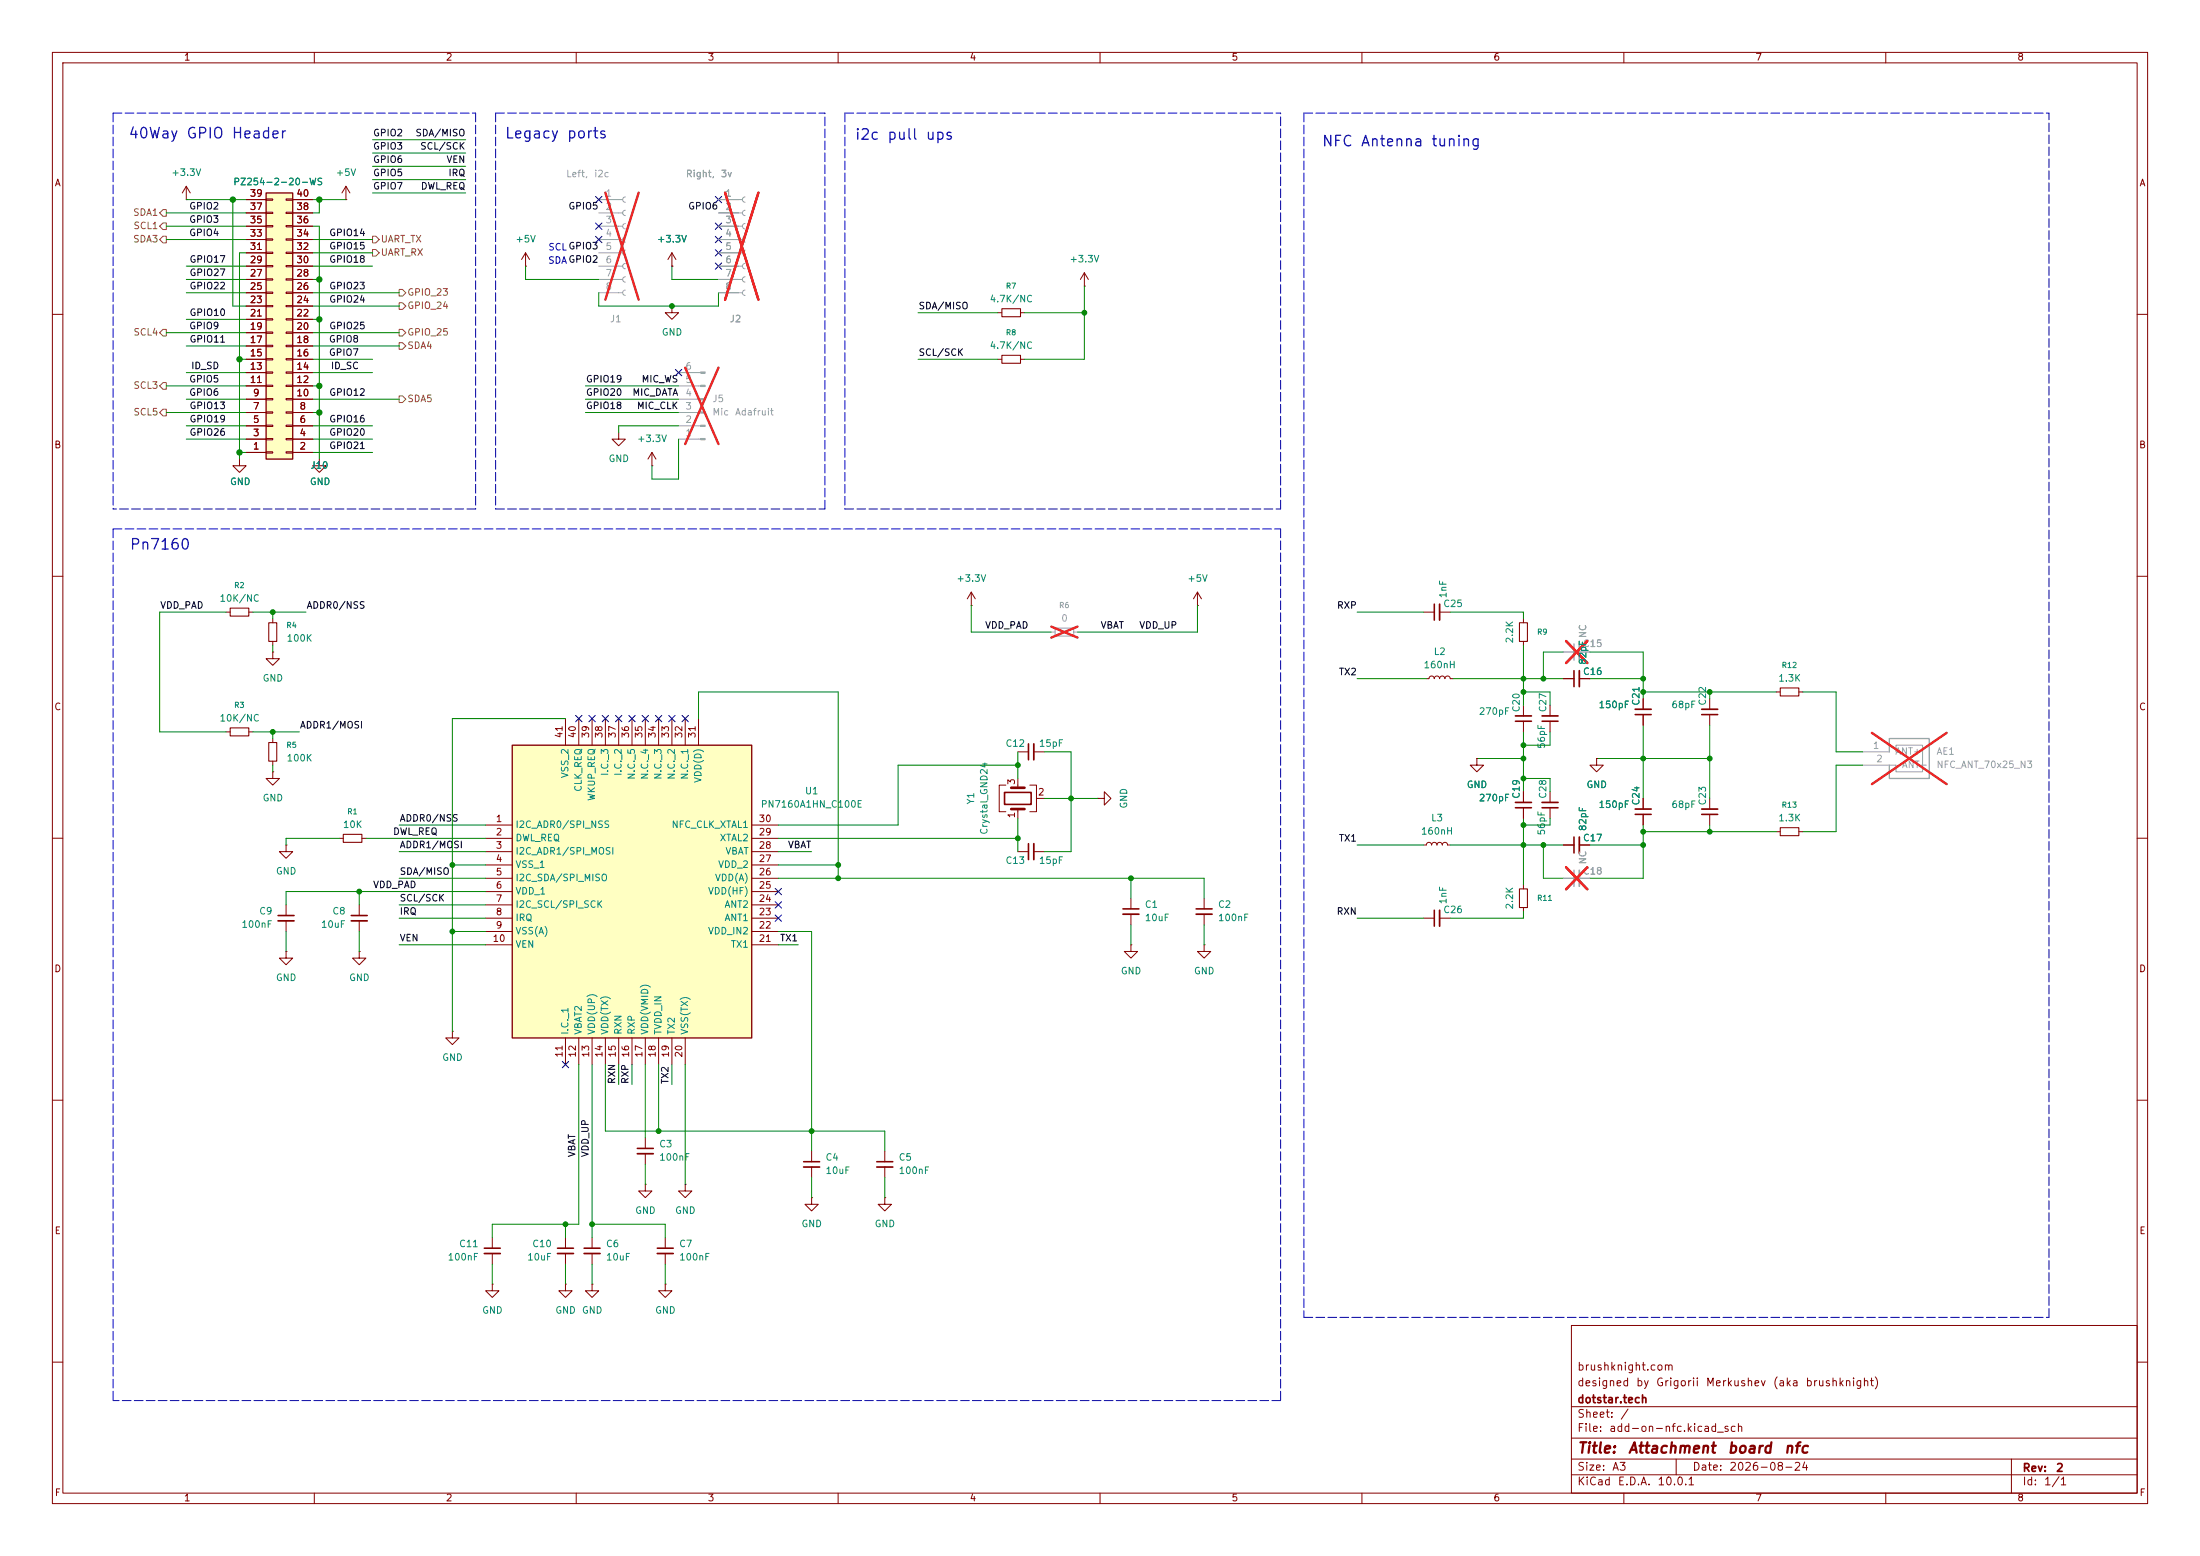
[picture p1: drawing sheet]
<svg xmlns="http://www.w3.org/2000/svg" width="420mm" height="297mm" viewBox="0 0 420 297" stroke-linecap="round" stroke-linejoin="round" font-family="sans-serif">
<g fill="none" stroke="#840000" stroke-width=".19">
<path d="M10 10h400v277h-400zM12 12h396v273h-396zM60 10v2M110 10v2M160 10v2M210 10v2M260 10v2M310 10v2M360 10v2M66 38.1h.1M66 35.6l-.7 1.2M66 35.6l.8 1.2"/>
<path d="M66 35.6v2.5M100.3 50.8h.1M100.3 48.3l-.7 1.2M100.3 48.3l.8 1.2M100.3 48.3v2.5M128.3 50.8h.1M128.3 48.3l-.8 1.2M128.3 48.3l.7 1.2M128.3 48.3v2.5M207 54.6h.1M207 52.1l-.8 1.2M207 52.1l.8 1.2"/>
<path d="M207 52.1v2.5M10 60h2M408 60h2M45.7 87.6v1.3h1.3l-1.3 1.3-1.3-1.3h1.3M61 87.6v1.3h1.2l-1.2 1.3-1.3-1.3h1.3M118.1 82.6v1.2h1.3l-1.3 1.3-1.3-1.3h1.3M124.5 88.9h.1M124.5 86.4l-.8 1.2M124.5 86.4l.7 1.2M124.5 86.4v2.5M10 110h2M408 110h2"/>
<path d="M10 160h2M408 160h2M215.9 171.5v2M215.9 174.5v2M10 210h2M408 210h2M123.2 226.1v1.2h1.3l-1.3 1.3-1.3-1.3h1.3M123.2 226.1h.1M130.8 226.1v1.2h1.3l-1.3 1.3-1.3-1.3h1.3M130.8 226.1h.1M168.9 228.6v1.3h1.3l-1.3 1.2-1.3-1.2h1.3M168.9 228.6h.1"/>
<path d="M300 253h108v32h-108zM10 260h2M300 278.5h108M300 274.5h108M300 268.5h108M320 278.5v3M384 278.5v6.5M408 260h2M60 285v2M110 285v2M160 285v2M210 285v2"/>
<path d="M260 285v2M300 281.5h108M310 285v2M360 285v2"/>
</g>
<path d="M214.4 173.5h3" fill="none" stroke="#840000" stroke-width=".3"/>
<path d="M214.4 174.5h3" fill="none" stroke="#840000" stroke-width=".33"/>
<path d="M300.5 166.1v3.1" fill="none" stroke="#a1a1a1" stroke-width=".3"/>
<path d="M301.5 166.1v3.1" fill="none" stroke="#a1a1a1" stroke-width=".33"/>
<g fill="none" stroke="#a1a1a1" stroke-width=".19">
<path d="M114.3 38.1h4.6M119.4 37.6l-.4 .1-.1 .4 .1 .4 .4 .1M114.3 40.6h4.6M114.3 43.2h4.6M114.3 45.7h4.6M114.3 48.3h4.6M114.3 50.8h4.6M114.3 53.3h4.6M114.3 55.9h4.6M119.4 40.1l-.4 .2-.1 .3 .1 .4 .4 .1M119.4 42.7l-.4 .1-.1 .4 .1 .3 .4 .2M119.4 45.2l-.4 .2-.1 .3 .1 .4 .4 .1"/>
<path d="M119.4 47.8l-.4 .1-.1 .4 .1 .3 .4 .2M119.4 50.3l-.4 .1-.1 .4 .1 .4 .4 .1M119.4 52.8l-.4 .2-.1 .3 .1 .4 .4 .1M119.4 55.4l-.4 .1-.1 .4 .1 .3 .4 .2M129.5 78.7h4.3M129.5 76.2h4.3M129.5 73.7h4.3M129.5 71.1h4.3M129.5 83.8h4.3M129.5 81.3h4.3M298.4 167.6h2.1M301.5 167.6h2"/>
</g>
<path d="M115.6 36.8l6.3 20.4M121.9 36.8l-6.3 20.4M130.8 70.2l6.4 14.6M137.2 70.2l-6.4 14.6M299 165.5l4 4.2M303 165.5l-4 4.2" fill="none" stroke="#ff2626" stroke-width=".46"/>
<g fill="#a1a1a1" stroke="#a1a1a1" stroke-width=".19">
<path d="M133.8 83.7h.8v.2h-.8z"/>
<path d="M133.8 81.2h.8v.2h-.8z"/>
<path d="M133.8 78.6h.8v.3h-.8z"/>
<path d="M133.8 76.1h.8v.2h-.8z"/>
<path d="M133.8 73.5h.8v.3h-.8z"/>
<path d="M133.8 71h.8v.2h-.8z"/>
</g>
<path d="M50.8 36.8h5.1v50.8h-5.1z" fill="#ffffc2"/>
<path d="M50.8 36.8h5.1v50.8h-5.1z" fill="none" stroke="#840000" stroke-width=".25"/>
<g fill="none" stroke="#840000" stroke-width=".19">
<path d="M35.6 38.1h.1M35.6 35.6l-.8 1.2M35.6 35.6l.7 1.2M35.6 35.6v2.5M47 38.1h3.8M50.8 38h1.3v.2h-1.3zM54.6 38h1.3v.2h-1.3zM55.9 38.1h3.8M47 58.4h3.8M47 55.9h3.8M47 53.3h3.8M47 50.8h3.8"/>
<path d="M47 48.3h3.8M47 45.7h3.8M47 43.2h3.8M47 40.6h3.8M50.8 58.3h1.3v.2h-1.3zM50.8 55.8h1.3v.2h-1.3zM50.8 53.2h1.3v.3h-1.3zM50.8 50.7h1.3v.2h-1.3zM50.8 48.1h1.3v.3h-1.3zM50.8 45.6h1.3v.2h-1.3zM50.8 43.1h1.3v.2h-1.3zM50.8 40.5h1.3v.3h-1.3z"/>
<path d="M54.6 58.3h1.3v.2h-1.3zM54.6 55.8h1.3v.2h-1.3zM54.6 53.2h1.3v.3h-1.3zM54.6 50.7h1.3v.2h-1.3zM54.6 48.1h1.3v.3h-1.3zM54.6 45.6h1.3v.2h-1.3zM54.6 43.1h1.3v.2h-1.3zM54.6 40.5h1.3v.3h-1.3zM55.9 58.4h3.8M55.9 55.9h3.8M55.9 53.3h3.8M55.9 50.8h3.8"/>
<path d="M55.9 48.3h3.8M55.9 45.7h3.8M55.9 43.2h3.8M55.9 40.6h3.8M128.3 58.4v1.3h1.2l-1.2 1.3-1.3-1.3h1.3M190.5 59.7h.8M194.8 59.7h.8M47 78.7h3.8M47 76.2h3.8M47 73.7h3.8M47 71.1h3.8M47 68.6h3.8"/>
<path d="M47 66h3.8M47 63.5h3.8M47 61h3.8M50.8 78.6h1.3v.3h-1.3zM50.8 76.1h1.3v.2h-1.3zM50.8 73.5h1.3v.3h-1.3zM50.8 71h1.3v.2h-1.3zM50.8 68.5h1.3v.2h-1.3zM50.8 65.9h1.3v.3h-1.3zM50.8 63.4h1.3v.2h-1.3zM50.8 60.8h1.3v.3h-1.3zM54.6 78.6h1.3v.3h-1.3z"/>
<path d="M54.6 76.1h1.3v.2h-1.3zM54.6 73.5h1.3v.3h-1.3zM54.6 71h1.3v.2h-1.3zM54.6 68.5h1.3v.2h-1.3zM54.6 65.9h1.3v.3h-1.3zM54.6 63.4h1.3v.2h-1.3zM54.6 60.8h1.3v.3h-1.3zM55.9 78.7h3.8M55.9 76.2h3.8M55.9 73.7h3.8M55.9 71.1h3.8M55.9 68.6h3.8"/>
<path d="M55.9 66h3.8M55.9 63.5h3.8M55.9 61h3.8M190.5 68.6h.8M194.8 68.6h.8M47 86.4h3.8M47 83.8h3.8M47 81.3h3.8M50.8 86.2h1.3v.3h-1.3zM50.8 83.7h1.3v.2h-1.3zM50.8 81.2h1.3v.2h-1.3zM54.6 86.2h1.3v.3h-1.3z"/>
<path d="M54.6 83.7h1.3v.2h-1.3zM54.6 81.2h1.3v.2h-1.3zM55.9 86.4h3.8M55.9 83.8h3.8M55.9 81.3h3.8M43.2 116.8h.7M47.5 116.8h.8M52.1 118.1v.8M271.8 116.8h2M274.8 116.8h2.1M290.8 118.1v.8M43.2 139.7h.7"/>
<path d="M47.5 139.7h.8M52.1 124.5v1.2h-1.3l1.3 1.3 1.2-1.3h-1.2M52.1 124.5h.1M52.1 122.4v.8M290.8 122.4v.8M290.8 134.6v2.1M290.8 137.7v2M295.9 134.6v2.1M295.9 137.7v2M298.4 129.5h2.1M301.5 129.5h2M339.1 132.1h.8"/>
<path d="M343.4 132.1h.8M52.1 141v.7M52.1 145.3v.8M192 149.9h-1.2v5h1.2M194.3 148.6v1.8M194.3 154.4v1.8M196.6 149.9h1.3v5h-1.3M197.9 152.4h1.5M295.9 151.1v2.1M295.9 154.2v2M339.1 158.8h.8M343.4 158.8h.8"/>
<path d="M54.6 161.3v1.3h-1.3l1.3 1.2 1.3-1.2h-1.3M54.6 161.3h.1M54.6 172.7v2.1M54.6 175.8v2M64.8 160h.7M68.6 172.7v2.1M68.6 175.8v2M69.1 160h.7M194.3 162.6h2M197.4 162.6h2M271.8 175.3h2M274.8 175.3h2.1"/>
<path d="M290.8 168.9v.8M290.8 173.2v.8M54.6 181.6v1.3h-1.3l1.3 1.3 1.3-1.3h-1.3M54.6 181.6h.1M68.6 181.6v1.3h-1.3l1.3 1.3 1.2-1.3h-1.2M68.6 181.6h.1M86.4 196.9v1.2h1.2l-1.2 1.3-1.3-1.3h1.3M86.4 196.9h.1M123.2 217.2v2M154.9 219.7v2M94 236.2v2.1M94 239.3v2"/>
<path d="M107.9 236.2v2.1M107.9 239.3v2M113 236.2v2.1M113 239.3v2M123.2 220.2v2M127 236.2v2.1M127 239.3v2M154.9 228.6v1.3h1.3l-1.3 1.2-1.2-1.2h1.2M154.9 228.6h.1M154.9 222.8v2M94 245.1v1.3h-1.3l1.3 1.2 1.2-1.2h-1.2M94 245.1h.1"/>
<path d="M107.9 245.1v1.3h-1.2l1.2 1.2 1.3-1.2h-1.3M107.9 245.1h.1M113 245.1v1.3h1.3l-1.3 1.2-1.2-1.2h1.2M113 245.1h.1M127 245.1v1.3h1.3l-1.3 1.2-1.3-1.2h1.3M127 245.1h.1"/>
</g>
<path d="M191.3 58.9h3.5v1.6h-3.5zM191.3 67.8h3.5v1.5h-3.5zM43.9 116.1h3.6v1.5h-3.6zM51.3 118.9h1.5v3.5h-1.5zM290.1 118.9h1.5v3.5h-1.5zM43.9 138.9h3.6v1.6h-3.6zM339.9 131.3h3.5v1.5h-3.5zM51.3 141.7h1.5v3.6h-1.5zM65.5 159.3h3.6v1.5h-3.6zM339.9 158h3.5v1.5h-3.5zM290.1 169.7h1.5v3.5h-1.5z" fill="none" stroke="#840000" stroke-width=".2"/>
<g fill="none" stroke="#840000" stroke-width=".3">
<path d="M273.8 115.3v3.1M289.3 137.7h3.1M294.4 137.7h3M300.5 128v3.1M191.8 151.3h5v2.2h-5zM294.4 154.2h3M53.1 174.8h3M67.1 174.8h3M196.3 161v3.1M273.8 173.7v3.1M121.7 219.2h3M92.5 238.3h3"/>
<path d="M106.4 238.3h3.1M111.5 238.3h3.1M125.5 238.3h3M153.4 221.7h3.1"/>
</g>
<g fill="none" stroke="#840000" stroke-width=".33">
<path d="M274.8 115.3v3.1M289.3 136.7h3.1M294.4 136.7h3M301.5 128v3.1M294.4 153.2h3M53.1 175.8h3M67.1 175.8h3M197.4 161v3.1M274.8 173.7v3.1M92.5 239.3h3M106.4 239.3h3.1M111.5 239.3h3.1"/>
<path d="M121.7 220.2h3M125.5 239.3h3M153.4 222.8h3.1"/>
</g>
<g fill="none" stroke="#a1a1a1" stroke-width=".19">
<path d="M137.2 38.1h4.5M142.2 37.6l-.3 .1-.2 .4 .2 .4 .3 .1M137.2 40.6h4.5M137.2 43.2h4.5M137.2 45.7h4.5M137.2 48.3h4.5M137.2 50.8h4.5M137.2 53.3h4.5M137.2 55.9h4.5M142.2 40.1l-.3 .2-.2 .3 .2 .4 .3 .1M142.2 42.7l-.3 .1-.2 .4 .2 .3 .3 .2M142.2 45.2l-.3 .2-.2 .3 .2 .4 .3 .1"/>
<path d="M142.2 47.8l-.3 .1-.2 .4 .2 .3 .3 .2M142.2 50.3l-.3 .1-.2 .4 .2 .4 .3 .1M142.2 52.8l-.3 .2-.2 .3 .2 .4 .3 .1M142.2 55.4l-.3 .1-.2 .4 .2 .3 .3 .2M298.4 124.5h2.1M301.5 124.5h2M355.6 143.5h5.1M361.9 143.5v-1.3h5.1v5.1h-5.1v-1.2h-6.3"/>
</g>
<path d="M138.4 36.8l6.4 20.4M144.8 36.8l-6.4 20.4M299 122.4l4 4.2M303 122.4l-4 4.2M357.4 139.9l14.2 9.8M371.6 139.9l-14.2 9.8" fill="none" stroke="#ff2626" stroke-width=".46"/>
<path d="M193 154.4h2.6M193 150.4h2.6" fill="none" stroke="#840000" stroke-width=".51"/>
<path d="M360.7 143.5v-2.5h7.6v7.6h-7.6v-2.5" fill="none" stroke="#a1a1a1" stroke-width=".25"/>
<path d="M300.5 122.9v3.1" fill="none" stroke="#a1a1a1" stroke-width=".3"/>
<path d="M301.5 122.9v3.1" fill="none" stroke="#a1a1a1" stroke-width=".33"/>
<path d="M97.8 142.2h45.7v55.9h-45.7z" fill="#ffffc2"/>
<path d="M97.8 142.2h45.7v55.9h-45.7z" fill="none" stroke="#840000" stroke-width=".25"/>
<g fill="none" stroke="#840000" stroke-width=".19">
<path d="M47 38.1h3.8M55.9 38.1h3.8M47 58.4h3.8M47 55.9h3.8M47 53.3h3.8M47 50.8h3.8M47 48.3h3.8M47 45.7h3.8M47 43.2h3.8M47 40.6h3.8M55.9 58.4h3.8M55.9 55.9h3.8"/>
<path d="M55.9 53.3h3.8M55.9 50.8h3.8M55.9 48.3h3.8M55.9 45.7h3.8M55.9 43.2h3.8M55.9 40.6h3.8M128.3 50.8h.1M47 78.7h3.8M47 76.2h3.8M47 73.7h3.8M47 71.1h3.8M47 68.6h3.8"/>
<path d="M47 66h3.8M47 63.5h3.8M47 61h3.8M55.9 78.7h3.8M55.9 76.2h3.8M55.9 73.7h3.8M55.9 71.1h3.8M55.9 68.6h3.8M55.9 66h3.8M55.9 63.5h3.8M55.9 61h3.8M47 86.4h3.8"/>
<path d="M47 83.8h3.8M47 81.3h3.8M55.9 86.4h3.8M55.9 83.8h3.8M55.9 81.3h3.8M185.4 115.6h.1M185.4 113l-.7 1.3M185.4 113l.8 1.3M185.4 113v2.6M228.6 115.6h.1M228.6 113l-.8 1.3M228.6 113l.8 1.3"/>
<path d="M228.6 113v2.6M107.9 137.2v5M110.5 137.2v5M113 137.2v5M115.6 137.2v5M118.1 137.2v5M120.6 137.2v5M123.2 137.2v5M125.7 137.2v5M128.3 137.2v5M130.8 137.2v5M133.3 137.2v5"/>
<path d="M272.3 129.5h.5l.1-.3 .4-.2 .4 .2 .1 .3 .2-.3 .3-.2 .4 .2 .1 .3 .2-.3 .3-.2 .4 .2 .1 .3 .2-.3 .3-.2 .4 .2 .2 .3h.5M298.4 129.5h2.1M301.5 129.5h2M313.7 133.4v2M313.7 136.4v2M326.4 133.4v2M326.4 136.4v2M52.1 147.3v1.3h-1.3l1.3 1.3 1.2-1.3h-1.2M52.1 147.3h.1M92.7 157.5h5.1M143.5 157.5h5.1M194.3 143.5h2"/>
<path d="M197.4 143.5h2M209.5 152.4h1.3v-1.3l1.3 1.3-1.3 1.3v-1.3M209.5 152.4h.1M281.9 144.8v1.3h1.3l-1.3 1.2-1.2-1.2h1.2M281.9 144.8h.1M290.8 151.1v2.1M290.8 154.2v2M304.8 144.8v1.3h1.3l-1.3 1.2-1.3-1.2h1.3M304.8 144.8h.1M313.7 152.4v2M313.7 155.4v2.1M326.4 152.4v2"/>
<path d="M326.4 155.4v2.1M92.7 160h5.1M92.7 162.6h5.1M92.7 165.1h5.1M92.7 167.6h5.1M92.7 170.2h5.1M92.7 172.7h5.1M92.7 175.3h5.1M92.7 177.8h5.1M143.5 160h5.1M143.5 162.6h5.1M143.5 165.1h5.1"/>
<path d="M143.5 167.6h5.1M143.5 170.2h5.1M143.5 172.7h5.1M143.5 175.3h5.1M143.5 177.8h5.1M229.9 171.5v2M229.9 174.5v2M271.8 161.3h.5l.1-.4 .4-.1 .4 .1 .1 .4 .2-.4 .3-.1 .4 .1 .1 .4 .2-.4 .3-.1 .4 .1 .1 .4 .2-.4 .3-.1 .4 .1 .2 .4h.5M298.4 161.3h2.1M301.5 161.3h2M92.7 180.3h5.1M107.9 198.1v5.1"/>
<path d="M110.5 198.1v5.1M113 198.1v5.1M115.6 198.1v5.1M118.1 198.1v5.1M120.6 198.1v5.1M123.2 198.1v5.1M125.7 198.1v5.1M128.3 198.1v5.1M130.8 198.1v5.1M143.5 180.3h5.1M215.9 180.3v1.3h1.3l-1.3 1.3-1.3-1.3h1.3M215.9 180.3h.1"/>
<path d="M229.9 180.3v1.3h1.2l-1.2 1.3-1.3-1.3h1.3M229.9 180.3h.1M168.9 219.7v2M168.9 222.8v2"/>
</g>
<path d="M312.2 136.4h3M324.9 136.4h3M196.3 142v3M289.3 154.2h3.1M300.5 159.8v3M312.2 155.4h3M324.9 155.4h3M228.3 173.5h3.1M167.4 221.7h3" fill="none" stroke="#840000" stroke-width=".3"/>
<path d="M312.2 135.4h3M324.9 135.4h3M197.4 142v3M289.3 153.2h3.1M301.5 159.8v3M312.2 154.4h3M324.9 154.4h3M228.3 174.5h3.1M167.4 222.8h3" fill="none" stroke="#840000" stroke-width=".33"/>
<path d="M201.4 119.9h3.6v1.5h-3.6z" fill="none" stroke="#a1a1a1" stroke-width=".2"/>
<g fill="none" stroke="#a1a1a1" stroke-width=".19">
<path d="M137.2 38.1h3.8M137.2 40.6h3.8M137.2 43.2h3.8M137.2 45.7h3.8M137.2 48.3h3.8M137.2 50.8h3.8M137.2 53.3h3.8M137.2 55.9h3.8M200.7 120.7h.7M205 120.7h.7M298.4 124.5h2.1M301.5 124.5h2"/>
<path d="M298.4 167.6h2.1M301.5 167.6h2"/>
</g>
<path d="M138.4 36.8l6.4 20.4M144.8 36.8l-6.4 20.4M200.7 119.6l5 2.1M205.7 119.6l-5 2.1M299 122.4l4 4.2M303 122.4l-4 4.2M299 165.5l4 4.2M303 165.5l-4 4.2" fill="none" stroke="#ff2626" stroke-width=".46"/>
<g fill="none" stroke="#848400" stroke-width=".19">
<path d="M30.5 40.6l.6-.6h.6v1.3h-.6zM30.5 45.7l.6-.6h.6v1.3h-.6zM31.1 42.5h.6v1.3h-.6l-.6-.6zM71.1 45.1h.7l.6 .6-.6 .7h-.7zM71.1 47.6h.7l.6 .7-.6 .6h-.7zM76.2 57.8h.6l.7 .6-.7 .7h-.6zM76.2 55.2h.6l.7 .7-.7 .6h-.6zM30.5 78.7l.6-.6h.6v1.3h-.6zM30.5 73.7l.6-.7h.6v1.3h-.6zM31.1 62.9h.6v1.2h-.6l-.6-.6zM76.2 75.6h.6l.7 .6-.7 .6h-.6zM76.2 62.9h.6l.7 .6-.7 .6h-.6z"/>
<path d="M76.2 65.4h.6l.7 .6-.7 .7h-.6z"/>
</g>
<g fill="none" stroke="#0000c2" stroke-width=".19" stroke-dasharray="1.7 .6">
<path d="M21.6 21.6v75.6M21.6 21.6h69.2M90.8 21.6v75.6M94.6 21.6h62.9M94.6 21.6v75.6M161.3 21.6v75.6M161.3 21.6h83.2M248.9 21.6h142.3M248.9 21.6v229.9M90.8 97.2h-69.2M94.6 97.2h62.9M157.5 97.2v-75.6"/>
<path d="M161.3 97.2h83.2M244.5 97.2v-75.6M21.6 101h222.9M21.6 101v166.3M244.5 101v166.3M248.9 251.5h142.3M391.2 251.5v-229.9M244.5 267.3h-222.9"/>
</g>
<g fill="none" stroke="#008400" stroke-width=".19">
<path d="M35.6 38.1h11.4M44.4 38.1v20.3h2.6M59.7 38.1h6.3M61 38.1v2.5h-1.3M71.1 36.8h17.8M71.1 29.2h17.8M71.1 31.8h17.8M71.1 34.3h17.8M71.1 26.7h17.8M31.7 40.6h15.3M31.7 43.2h15.3M31.7 45.7h15.3"/>
<path d="M35.6 50.8h11.4M35.6 55.9h11.4M35.6 53.3h11.4M47 48.3h-1.3v39.3M59.7 43.2h1.3v44.4M59.7 50.8h11.4M59.7 55.9h16.5M59.7 53.3h1.3M59.7 58.4h16.5M59.7 48.3h11.4M59.7 45.7h11.4M100.3 50.8v2.5h14"/>
<path d="M114.3 55.9v2.5h22.9v-2.5M128.3 50.8v2.5h8.9M175.3 59.7h15.2M195.6 59.7h11.4M207 54.6v14h-11.4M31.7 63.5h15.3M31.7 73.7h15.3M31.7 78.7h15.3M35.6 61h11.4M35.6 76.2h11.4M35.6 71.1h11.4M35.6 66h11.4"/>
<path d="M45.7 68.6h1.3M59.7 63.5h16.5M59.7 61h1.3M59.7 76.2h16.5M59.7 68.6h11.4M59.7 73.7h1.3M59.7 78.7h1.3M59.7 71.1h11.4M59.7 66h16.5M111.8 76.2h17.7M111.8 73.7h17.7M111.8 78.7h17.7"/>
<path d="M175.3 68.6h15.2M35.6 81.3h11.4M35.6 83.8h11.4M45.7 86.4h1.3M59.7 81.3h11.4M59.7 83.8h11.4M59.7 86.4h11.4M129.5 81.3h-11.4v1.3M129.5 83.8v7.6h-5v-2.5M43.2 116.8h-12.7v22.9h12.7M48.3 116.8h10.1M52.1 116.8v1.3"/>
<path d="M185.4 115.6v5.1h15.3M228.6 115.6v5.1h-22.9M259.1 116.8h12.7M276.9 116.8h13.9v1.3M48.3 139.7h8.8M52.1 123.2v1.3M52.1 139.7v1.3M107.9 137.2h-21.5v59.7M133.3 137.2v-5.1h26.7v35.5M259.1 129.5h13.2M277.4 129.5h21M290.8 132.1h5.1v2.5"/>
<path d="M290.8 123.2v11.4M290.8 139.7v11.4M295.9 139.7v2.5h-5.1M298.4 124.5h-3.8v5M303.5 124.5h10.2v8.9M303.5 129.5h10.2M313.7 132.1h25.4M313.7 138.4v14M326.4 132.1v1.3M326.4 138.4v14M344.2 132.1h6.3v11.4h5.1M52.1 146.1v1.2"/>
<path d="M76.2 157.5h16.5M194.3 143.5v5.1M194.3 156.2v6.4M194.3 146.1h-22.9v11.4h-22.8M199.4 143.5h5.1v19.1h-5.1M199.4 152.4h10.1M281.9 144.8h8.9M290.8 148.6h5.1v2.5M290.8 156.2v12.7M295.9 156.2v1.3h-5.1M304.8 144.8h21.6M313.7 157.5v10.1h-10.2"/>
<path d="M313.7 158.8h25.4M326.4 157.5v1.3M355.6 146.1h-5.1v12.7h-6.3M54.6 177.8v3.8M64.8 160h-10.2v1.3M68.6 170.2v2.5M68.6 177.8v3.8M69.8 160h22.9M76.2 167.6h16.5M76.2 162.6h16.5M76.2 172.7h16.5M76.2 175.3h16.5"/>
<path d="M86.4 177.8h6.3M86.4 165.1h6.3M92.7 170.2h-38.1v2.5M148.6 177.8h6.3v41.9M148.6 167.6h81.3v3.9M148.6 162.6h6.3M148.6 165.1h11.4M148.6 160h45.7M215.9 167.6v3.9M215.9 176.5v3.8M229.9 176.5v3.8M259.1 175.3h12.7"/>
<path d="M259.1 161.3h12.7M276.9 161.3h21.5M290.8 174v1.3h-13.9M294.6 161.3v6.3h3.8M303.5 161.3h10.2M76.2 180.3h16.5M148.6 180.3h3.8M110.5 203.2v30.5h-16.5v2.5M113 203.2v33M115.6 203.2v12.7h53.3v3.8M118.1 203.2v3.8M120.6 203.2v3.8"/>
<path d="M123.2 203.2v14M125.7 203.2v12.7M128.3 203.2v3.8M130.8 203.2v22.9M107.9 233.7v2.5M113 233.7h14v2.5M123.2 222.2v3.9M154.9 224.8v3.8M168.9 224.8v3.8M94 241.3v3.8M107.9 241.3v3.8M113 241.3v3.8"/>
<path d="M127 241.3v3.8"/>
</g>
<g fill="none" stroke="#000084" stroke-width=".19">
<path d="M113.7 37.5l1.2 1.2M114.9 37.5l-1.2 1.2M136.6 37.5l1.2 1.2M137.8 37.5l-1.2 1.2M113.7 45.1l1.2 1.2M113.7 42.6l1.2 1.2M114.9 45.1l-1.2 1.2M114.9 42.6l-1.2 1.2M136.6 45.1l1.2 1.2M136.6 47.7l1.2 1.2M136.6 42.6l1.2 1.2M136.6 50.2l1.2 1.2"/>
<path d="M137.8 45.1l-1.2 1.2M137.8 47.7l-1.2 1.2M137.8 42.6l-1.2 1.2M137.8 50.2l-1.2 1.2M128.9 70.5l1.2 1.2M130.1 70.5l-1.2 1.2M109.9 136.6l1.2 1.2M111.1 136.6l-1.2 1.2M112.4 136.6l1.2 1.2M113.6 136.6l-1.2 1.2M115 136.6l1.2 1.2M116.2 136.6l-1.2 1.2"/>
<path d="M117.5 136.6l1.2 1.2M118.7 136.6l-1.2 1.2M120 136.6l1.3 1.2M121.3 136.6l-1.3 1.2M122.6 136.6l1.2 1.2M123.8 136.6l-1.2 1.2M125.1 136.6l1.2 1.2M126.3 136.6l-1.2 1.2M127.7 136.6l1.2 1.2M128.9 136.6l-1.2 1.2M130.2 136.6l1.2 1.2M131.4 136.6l-1.2 1.2"/>
<path d="M148 169.6l1.2 1.2M148 172.1l1.2 1.2M148 174.7l1.2 1.2M149.2 169.6l-1.2 1.2M149.2 172.1l-1.2 1.2M149.2 174.7l-1.2 1.2M107.3 202.6l1.3 1.2M108.6 202.6l-1.3 1.2"/>
</g>
<g fill="#008400" stroke="#008400" stroke-width=".19">
<circle cx="290.8" cy="132.1" r=".46"/>
<circle cx="290.8" cy="129.5" r=".46"/>
<circle cx="294.6" cy="129.5" r=".46"/>
<circle cx="313.7" cy="129.5" r=".46"/>
<circle cx="313.7" cy="144.8" r=".46"/>
<circle cx="313.7" cy="132.1" r=".46"/>
<circle cx="326.4" cy="132.1" r=".46"/>
<circle cx="326.4" cy="144.8" r=".46"/>
<circle cx="215.9" cy="167.6" r=".46"/>
<circle cx="194.3" cy="160" r=".46"/>
<circle cx="194.3" cy="146.1" r=".46"/>
<circle cx="160" cy="167.6" r=".46"/>
<circle cx="160" cy="165.1" r=".46"/>
<circle cx="204.5" cy="152.4" r=".46"/>
<circle cx="326.4" cy="158.8" r=".46"/>
<circle cx="313.7" cy="158.8" r=".46"/>
<circle cx="313.7" cy="161.3" r=".46"/>
<circle cx="290.8" cy="161.3" r=".46"/>
<circle cx="294.6" cy="161.3" r=".46"/>
<circle cx="290.8" cy="142.2" r=".46"/>
<circle cx="290.8" cy="144.8" r=".46"/>
<circle cx="290.8" cy="157.5" r=".46"/>
<circle cx="290.8" cy="148.6" r=".46"/>
<circle cx="68.6" cy="170.2" r=".46"/>
<circle cx="45.7" cy="86.4" r=".51"/>
<circle cx="52.1" cy="116.8" r=".46"/>
<circle cx="61" cy="78.7" r=".51"/>
<circle cx="52.1" cy="139.7" r=".46"/>
<circle cx="113" cy="233.7" r=".46"/>
<circle cx="107.9" cy="233.7" r=".46"/>
<circle cx="125.7" cy="215.9" r=".46"/>
<circle cx="86.4" cy="177.8" r=".46"/>
<circle cx="86.4" cy="165.1" r=".46"/>
<circle cx="154.9" cy="215.9" r=".46"/>
<circle cx="207" cy="59.7" r=".46"/>
<circle cx="128.3" cy="58.4" r=".46"/>
<circle cx="61" cy="73.7" r=".51"/>
<circle cx="61" cy="53.3" r=".51"/>
<circle cx="61" cy="38.1" r=".51"/>
<circle cx="44.4" cy="38.1" r=".51"/>
<circle cx="45.7" cy="68.6" r=".51"/>
<circle cx="61" cy="61" r=".51"/>
</g>
<g font-size="2" fill="#0000c2">
<text x="24.4" y="26.9">40Way GPIO Header</text>
<text x="96.3" y="26.9">Legacy ports</text>
<text x="163.1" y="27.2">i2c pull ups</text>
<text x="252.2" y="28.4">NFC Antenna tuning</text>
<text x="24.6" y="105.4">Pn7160</text>
</g>
<g font-size="2" fill="#840000">
<text x="301" y="277.9">Title:</text>
<text x="310.6" y="277.9">Attachment</text>
<text x="329.6" y="277.9">board</text>
<text x="340.4" y="277.9">nfc</text>
</g>
<g font-size="1.5" fill="#840000">
<text x="301" y="262">brushknight.com</text>
<text x="301" y="268.2">dotstar.tech</text>
<text x="301" y="265">designed</text>
<text x="312.2" y="265">by</text>
<text x="316" y="265">Grigorii</text>
<text x="325.5" y="265">Merkushev</text>
<text x="338.3" y="265">(aka</text>
<text x="344.6" y="265">brushknight)</text>
<text x="301" y="273.7">File:</text>
<text x="301" y="271">Sheet:</text>
<text x="307.1" y="273.7">add-on-nfc.kicad_sch</text>
<text x="309.2" y="271">/</text>
<text x="301" y="281.1">Size:</text>
<text x="307.6" y="281.1">A3</text>
<text x="323" y="281.1">Date:</text>
<text x="330" y="281.1">2026-08-24</text>
<text x="386" y="281.3">Rev:</text>
<text x="392.4" y="281.3">2</text>
<text x="301" y="283.9">KiCad</text>
<text x="308.7" y="283.9">E.D.A.</text>
<text x="316.3" y="283.9">10.0.1</text>
<text x="386" y="283.9">Id:</text>
<text x="390.1" y="283.9">1/1</text>
</g>
<g font-size="1.3" fill="#840000">
<text x="35" y="11.9">1</text>
<text x="85" y="11.9">2</text>
<text x="135" y="11.9">3</text>
<text x="185" y="11.9">4</text>
<text x="235" y="11.9">5</text>
<text x="285" y="11.9">6</text>
<text x="335" y="11.9">7</text>
<text x="385" y="11.9">8</text>
<text x="10.3" y="35.9">A</text>
<text x="408.3" y="35.9">A</text>
<text x="47.6" y="40.4">37</text>
<text x="47.6" y="37.8">39</text>
<text x="56.5" y="40.4">38</text>
<text x="56.5" y="37.8">40</text>
<text x="47.6" y="45.5">33</text>
<text x="47.6" y="42.9">35</text>
<text x="56.5" y="45.5">34</text>
<text x="56.5" y="42.9">36</text>
<text x="47.6" y="53.1">27</text>
<text x="47.6" y="50.5">29</text>
<text x="47.6" y="48">31</text>
<text x="56.5" y="53.1">28</text>
<text x="56.5" y="50.5">30</text>
<text x="56.5" y="48">32</text>
<text x="47.6" y="58.2">23</text>
<text x="47.6" y="55.6">25</text>
<text x="56.5" y="58.2">24</text>
<text x="56.5" y="55.6">26</text>
<text x="47.6" y="65.8">17</text>
<text x="47.6" y="63.2">19</text>
<text x="47.6" y="60.7">21</text>
<text x="56.5" y="65.8">18</text>
<text x="56.5" y="63.2">20</text>
<text x="56.5" y="60.7">22</text>
<text x="47.6" y="70.9">13</text>
<text x="47.6" y="68.3">15</text>
<text x="56.5" y="70.9">14</text>
<text x="56.5" y="68.3">16</text>
<text x="47.6" y="73.4">11</text>
<text x="48.2" y="75.9">9</text>
<text x="56.5" y="75.9">10</text>
<text x="56.5" y="73.4">12</text>
<text x="48.2" y="83.6">3</text>
<text x="48.2" y="81">5</text>
<text x="48.2" y="78.5">7</text>
<text x="57.1" y="83.6">4</text>
<text x="57.1" y="81">6</text>
<text x="57.1" y="78.5">8</text>
<text x="10.3" y="85.9">B</text>
<text x="48.2" y="86.1">1</text>
<text x="57.1" y="86.1">2</text>
<text x="408.2" y="85.9">B</text>
<text x="10.3" y="135.9">C</text>
<text x="408.2" y="135.9">C</text>
<text x="107.7" y="141" transform="rotate(-90 107.7 141)">41</text>
<text x="110.2" y="141" transform="rotate(-90 110.2 141)">40</text>
<text x="112.8" y="141" transform="rotate(-90 112.8 141)">39</text>
<text x="115.3" y="141" transform="rotate(-90 115.3 141)">38</text>
<text x="117.9" y="141" transform="rotate(-90 117.9 141)">37</text>
<text x="120.4" y="141" transform="rotate(-90 120.4 141)">36</text>
<text x="122.9" y="141" transform="rotate(-90 122.9 141)">35</text>
<text x="125.5" y="141" transform="rotate(-90 125.5 141)">34</text>
<text x="128" y="141" transform="rotate(-90 128 141)">33</text>
<text x="130.6" y="141" transform="rotate(-90 130.6 141)">32</text>
<text x="133.1" y="141" transform="rotate(-90 133.1 141)">31</text>
<text x="194.1" y="149.9" transform="rotate(-90 194.1 149.9)">3</text>
<text x="198" y="152.1">2</text>
<text x="94.5" y="157.2">1</text>
<text x="94.5" y="159.8">2</text>
<text x="144.7" y="159.8">29</text>
<text x="144.7" y="157.2">30</text>
<text x="194.1" y="156.3" transform="rotate(-90 194.1 156.3)">1</text>
<text x="94.5" y="162.3">3</text>
<text x="94.5" y="164.8">4</text>
<text x="94.5" y="167.4">5</text>
<text x="144.7" y="167.4">26</text>
<text x="144.7" y="164.8">27</text>
<text x="144.7" y="162.3">28</text>
<text x="94.5" y="169.9">6</text>
<text x="94.5" y="172.5">7</text>
<text x="144.7" y="172.5">24</text>
<text x="144.7" y="169.9">25</text>
<text x="94.5" y="175">8</text>
<text x="94.5" y="177.5">9</text>
<text x="144.7" y="177.5">22</text>
<text x="144.7" y="175">23</text>
<text x="10.3" y="185.9">D</text>
<text x="93.9" y="180.1">10</text>
<text x="144.7" y="180.1">21</text>
<text x="408.2" y="185.9">D</text>
<text x="107.7" y="202" transform="rotate(-90 107.7 202)">11</text>
<text x="110.2" y="202" transform="rotate(-90 110.2 202)">12</text>
<text x="112.8" y="202" transform="rotate(-90 112.8 202)">13</text>
<text x="115.3" y="202" transform="rotate(-90 115.3 202)">14</text>
<text x="117.9" y="202" transform="rotate(-90 117.9 202)">15</text>
<text x="120.4" y="202" transform="rotate(-90 120.4 202)">16</text>
<text x="122.9" y="202" transform="rotate(-90 122.9 202)">17</text>
<text x="125.5" y="202" transform="rotate(-90 125.5 202)">18</text>
<text x="128" y="202" transform="rotate(-90 128 202)">19</text>
<text x="130.6" y="202" transform="rotate(-90 130.6 202)">20</text>
<text x="10.3" y="235.9">E</text>
<text x="408.3" y="235.9">E</text>
<text x="10.3" y="285.9">F</text>
<text x="35" y="286.9">1</text>
<text x="85" y="286.9">2</text>
<text x="135" y="286.9">3</text>
<text x="185" y="286.9">4</text>
<text x="235" y="286.9">5</text>
<text x="285" y="286.9">6</text>
<text x="335" y="286.9">7</text>
<text x="385" y="286.9">8</text>
<text x="408.3" y="285.9">F</text>
</g>
<g font-size="1.3">
<text x="71.1" y="28.9">GPIO3</text>
<text x="71.1" y="26.3">GPIO2</text>
<text x="79.2" y="26.3">SDA/MISO</text>
<text x="80.1" y="28.9">SCL/SCK</text>
<text x="71.1" y="33.9">GPIO5</text>
<text x="71.1" y="31.4">GPIO6</text>
<text x="85.1" y="31.4">VEN</text>
<text x="85.5" y="33.9">IRQ</text>
<text x="36" y="40.3">GPIO2</text>
<text x="71.1" y="36.5">GPIO7</text>
<text x="80.2" y="36.5">DWL_REQ</text>
<text x="108.4" y="40.3">GPIO5</text>
<text x="131.3" y="40.3">GPIO6</text>
<text x="36" y="42.8">GPIO3</text>
<text x="36" y="45.4">GPIO4</text>
<text x="62.8" y="45.4">GPIO14</text>
<text x="62.8" y="47.9">GPIO15</text>
<text x="36.1" y="53">GPIO27</text>
<text x="36.1" y="50.5">GPIO17</text>
<text x="62.8" y="50.5">GPIO18</text>
<text x="36.1" y="55.5">GPIO22</text>
<text x="62.8" y="55.5">GPIO23</text>
<text x="62.8" y="58.1">GPIO24</text>
<text x="175.3" y="59.3">SDA/MISO</text>
<text x="36" y="63.2">GPIO9</text>
<text x="36.1" y="65.7">GPIO11</text>
<text x="36.1" y="60.6">GPIO10</text>
<text x="62.7" y="65.7">GPIO8</text>
<text x="62.8" y="63.2">GPIO25</text>
<text x="36.4" y="70.8">ID_SD</text>
<text x="62.7" y="68.2">GPIO7</text>
<text x="63.1" y="70.8">ID_SC</text>
<text x="175.3" y="68.2">SCL/SCK</text>
<text x="36" y="73.3">GPIO5</text>
<text x="36" y="75.9">GPIO6</text>
<text x="62.8" y="75.9">GPIO12</text>
<text x="111.8" y="75.9">GPIO20</text>
<text x="111.8" y="73.3">GPIO19</text>
<text x="120.6" y="75.9">MIC_DATA</text>
<text x="122.4" y="73.3">MIC_WS</text>
<text x="36.1" y="78.4">GPIO13</text>
<text x="36.1" y="83.5">GPIO26</text>
<text x="36.1" y="80.9">GPIO19</text>
<text x="62.8" y="83.5">GPIO20</text>
<text x="62.8" y="80.9">GPIO16</text>
<text x="111.8" y="78.4">GPIO18</text>
<text x="121.5" y="78.4">MIC_CLK</text>
<text x="62.8" y="86">GPIO21</text>
<text x="30.5" y="116.5">VDD_PAD</text>
<text x="58.4" y="116.5">ADDR0/NSS</text>
<text x="255.1" y="116.5">RXP</text>
<text x="188" y="120.3">VDD_PAD</text>
<text x="210" y="120.3">VBAT</text>
<text x="217.4" y="120.3">VDD_UP</text>
<text x="255.5" y="129.2">TX2</text>
<text x="57.1" y="139.4">ADDR1/MOSI</text>
<text x="74.9" y="159.7">DWL_REQ</text>
<text x="76.2" y="157.1">ADDR0/NSS</text>
<text x="255.5" y="160.9">TX1</text>
<text x="76.2" y="162.2">ADDR1/MOSI</text>
<text x="76.2" y="167.3">SDA/MISO</text>
<text x="150.3" y="162.2">VBAT</text>
<text x="71.1" y="169.8">VDD_PAD</text>
<text x="76.2" y="172.4">SCL/SCK</text>
<text x="76.2" y="174.9">IRQ</text>
<text x="76.2" y="180">VEN</text>
<text x="148.8" y="180">TX1</text>
<text x="255.1" y="174.9">RXN</text>
<text x="117.8" y="207" transform="rotate(-90 117.8 207)">RXN</text>
<text x="120.3" y="207" transform="rotate(-90 120.3 207)">RXP</text>
<text x="127.9" y="207" transform="rotate(-90 127.9 207)">TX2</text>
<text x="110.1" y="221" transform="rotate(-90 110.1 221)">VBAT</text>
<text x="112.7" y="221" transform="rotate(-90 112.7 221)">VDD_UP</text>
</g>
<g font-size="1.3" fill="#008484">
<text x="32.6" y="33.9">+3.3V</text>
<text x="44.4" y="35.7">PZ254-2-20-WS</text>
<text x="64" y="33.9">+5V</text>
<text x="98.3" y="46.6">+5V</text>
<text x="125.3" y="46.6">+3.3V</text>
<text x="204.1" y="50.4">+3.3V</text>
<text x="188.8" y="58">4.7K/NC</text>
<text x="126.2" y="64.4">GND</text>
<text x="188.8" y="66.9">4.7K/NC</text>
<text x="59.2" y="89.8">J10</text>
<text x="116.1" y="88.5">GND</text>
<text x="121.5" y="84.7">+3.3V</text>
<text x="43.8" y="92.9">GND</text>
<text x="59.1" y="92.9">GND</text>
<text x="182.5" y="111.4">+3.3V</text>
<text x="226.6" y="111.4">+5V</text>
<text x="41.8" y="115.2">10K/NC</text>
<text x="275.4" y="116.2">C25</text>
<text x="276.5" y="114.3" transform="rotate(-90 276.5 114.3)">1nF</text>
<text x="54.6" y="122.8">100K</text>
<text x="273.6" y="125.3">L2</text>
<text x="289.2" y="122.9" transform="rotate(-90 289.2 122.9)">2.2K</text>
<text x="50" y="130.4">GND</text>
<text x="271.7" y="127.9">160nH</text>
<text x="302.1" y="129.1">C16</text>
<text x="303.1" y="127" transform="rotate(-90 303.1 127)">82pF NC</text>
<text x="339.4" y="130.4">1.3K</text>
<text x="282.2" y="136.7">270pF</text>
<text x="290.4" y="136.1" transform="rotate(-90 290.4 136.1)">C20</text>
<text x="295.5" y="136.1" transform="rotate(-90 295.5 136.1)">C27</text>
<text x="305.1" y="135.5">150pF</text>
<text x="313.3" y="134.8" transform="rotate(-90 313.3 134.8)">C21</text>
<text x="319" y="135.5">68pF</text>
<text x="326" y="134.8" transform="rotate(-90 326 134.8)">C22</text>
<text x="41.8" y="138">10K/NC</text>
<text x="191.9" y="142.8">C12</text>
<text x="198.2" y="142.8">15pF</text>
<text x="295.2" y="143" transform="rotate(-90 295.2 143)">56pF</text>
<text x="54.6" y="145.6">100K</text>
<text x="108.8" y="148.6" transform="rotate(-90 108.8 148.6)">VSS_2</text>
<text x="116.4" y="148.2" transform="rotate(-90 116.4 148.2)">I.C._3</text>
<text x="119" y="148.2" transform="rotate(-90 119 148.2)">I.C._2</text>
<text x="121.5" y="148.9" transform="rotate(-90 121.5 148.9)">N.C._5</text>
<text x="124.1" y="148.9" transform="rotate(-90 124.1 148.9)">N.C._4</text>
<text x="126.6" y="148.9" transform="rotate(-90 126.6 148.9)">N.C._3</text>
<text x="129.1" y="148.9" transform="rotate(-90 129.1 148.9)">N.C._2</text>
<text x="131.7" y="148.9" transform="rotate(-90 131.7 148.9)">N.C._1</text>
<text x="134.2" y="149.5" transform="rotate(-90 134.2 149.5)">VDD(D)</text>
<text x="50" y="153.3">GND</text>
<text x="111.4" y="151.2" transform="rotate(-90 111.4 151.2)">CLK_REQ</text>
<text x="113.9" y="153" transform="rotate(-90 113.9 153)">WKUP_REQ</text>
<text x="145.1" y="154.5">PN7160A1HN_C100E</text>
<text x="153.6" y="151.9">U1</text>
<text x="186.3" y="153.7" transform="rotate(-90 186.3 153.7)">Y1</text>
<text x="215.5" y="154.4" transform="rotate(-90 215.5 154.4)">GND</text>
<text x="279.9" y="150.7">GND</text>
<text x="282.2" y="153.3">270pF</text>
<text x="290.4" y="152.6" transform="rotate(-90 290.4 152.6)">C19</text>
<text x="295.5" y="152.6" transform="rotate(-90 295.5 152.6)">C28</text>
<text x="302.8" y="150.7">GND</text>
<text x="305.1" y="154.5">150pF</text>
<text x="313.3" y="153.8" transform="rotate(-90 313.3 153.8)">C24</text>
<text x="319" y="154.5">68pF</text>
<text x="326" y="153.8" transform="rotate(-90 326 153.8)">C23</text>
<text x="65.4" y="158.3">10K</text>
<text x="98.3" y="158.3">I2C_ADR0/SPI_NSS</text>
<text x="98.3" y="160.9">DWL_REQ</text>
<text x="128.1" y="158.3">NFC_CLK_XTAL1</text>
<text x="137.3" y="160.9">XTAL2</text>
<text x="188.8" y="159.4" transform="rotate(-90 188.8 159.4)">Crystal_GND24</text>
<text x="271.2" y="159.6">160nH</text>
<text x="273.1" y="157.1">L3</text>
<text x="295.2" y="159.6" transform="rotate(-90 295.2 159.6)">56pF</text>
<text x="302.1" y="160.9">C17</text>
<text x="303.1" y="158.7" transform="rotate(-90 303.1 158.7)">82pF</text>
<text x="339.4" y="157.1">1.3K</text>
<text x="52.6" y="167.2">GND</text>
<text x="98.3" y="163.4">I2C_ADR1/SPI_MOSI</text>
<text x="98.3" y="166">VSS_1</text>
<text x="137" y="166">VDD_2</text>
<text x="138.4" y="163.4">VBAT</text>
<text x="191.9" y="165.2">C13</text>
<text x="198.2" y="165.2">15pF</text>
<text x="98.3" y="168.5">I2C_SDA/SPI_MISO</text>
<text x="98.3" y="171">VDD_1</text>
<text x="98.3" y="173.6">I2C_SCL/SPI_SCK</text>
<text x="135.1" y="171">VDD(HF)</text>
<text x="136.4" y="168.5">VDD(A)</text>
<text x="138.2" y="173.6">ANT2</text>
<text x="218.4" y="173.6">C1</text>
<text x="232.4" y="173.6">C2</text>
<text x="276.5" y="172.7" transform="rotate(-90 276.5 172.7)">1nF</text>
<text x="289.2" y="173.7" transform="rotate(-90 289.2 173.7)">2.2K</text>
<text x="46" y="177.4">100nF</text>
<text x="49.4" y="174.9">C9</text>
<text x="61.2" y="177.4">10uF</text>
<text x="63.3" y="174.9">C8</text>
<text x="98.3" y="176.1">IRQ</text>
<text x="98.3" y="178.7">VSS(A)</text>
<text x="135.1" y="178.7">VDD_IN2</text>
<text x="138.2" y="176.1">ANT1</text>
<text x="218.4" y="176.1">10uF</text>
<text x="232.4" y="176.1">100nF</text>
<text x="275.4" y="174.6">C26</text>
<text x="98.3" y="181.2">VEN</text>
<text x="139.4" y="181.2">TX1</text>
<text x="52.6" y="187.6">GND</text>
<text x="66.5" y="187.6">GND</text>
<text x="213.9" y="186.3">GND</text>
<text x="227.8" y="186.3">GND</text>
<text x="108.8" y="197.6" transform="rotate(-90 108.8 197.6)">I.C._1</text>
<text x="111.4" y="197.6" transform="rotate(-90 111.4 197.6)">VBAT2</text>
<text x="113.9" y="197.6" transform="rotate(-90 113.9 197.6)">VDD(UP)</text>
<text x="116.4" y="197.6" transform="rotate(-90 116.4 197.6)">VDD(TX)</text>
<text x="119" y="197.6" transform="rotate(-90 119 197.6)">RXN</text>
<text x="121.5" y="197.6" transform="rotate(-90 121.5 197.6)">RXP</text>
<text x="124.1" y="197.6" transform="rotate(-90 124.1 197.6)">VDD(VMID)</text>
<text x="126.6" y="197.6" transform="rotate(-90 126.6 197.6)">TVDD_IN</text>
<text x="129.1" y="197.6" transform="rotate(-90 129.1 197.6)">TX2</text>
<text x="131.7" y="197.6" transform="rotate(-90 131.7 197.6)">VSS(TX)</text>
<text x="84.3" y="202.8">GND</text>
<text x="125.7" y="219.3">C3</text>
<text x="125.7" y="221.8">100nF</text>
<text x="157.5" y="221.8">C4</text>
<text x="171.5" y="221.8">C5</text>
<text x="157.5" y="224.4">10uF</text>
<text x="171.5" y="224.4">100nF</text>
<text x="121.2" y="232">GND</text>
<text x="128.8" y="232">GND</text>
<text x="87.5" y="238.4">C11</text>
<text x="101.5" y="238.4">C10</text>
<text x="115.6" y="238.4">C6</text>
<text x="129.5" y="238.4">C7</text>
<text x="152.9" y="234.5">GND</text>
<text x="166.9" y="234.5">GND</text>
<text x="85.4" y="240.9">100nF</text>
<text x="100.5" y="240.9">10uF</text>
<text x="115.6" y="240.9">10uF</text>
<text x="129.5" y="240.9">100nF</text>
<text x="91.9" y="251.1">GND</text>
<text x="105.9" y="251.1">GND</text>
<text x="111" y="251.1">GND</text>
<text x="125" y="251.1">GND</text>
</g>
<g font-size="1.3" fill="#a1a1a1">
<text x="108" y="34.1">Left,</text>
<text x="113.3" y="34.1">i2c</text>
<text x="130.8" y="34.1">Right,</text>
<text x="137.5" y="34.1">3v</text>
<text x="115.5" y="37.8">1</text>
<text x="115.5" y="40.4">2</text>
<text x="138.4" y="37.8">1</text>
<text x="138.4" y="40.4">2</text>
<text x="115.5" y="42.9">3</text>
<text x="115.5" y="45.5">4</text>
<text x="138.4" y="42.9">3</text>
<text x="138.4" y="45.5">4</text>
<text x="115.5" y="48">5</text>
<text x="115.5" y="50.5">6</text>
<text x="115.5" y="53.1">7</text>
<text x="138.4" y="48">5</text>
<text x="138.4" y="50.5">6</text>
<text x="138.4" y="53.1">7</text>
<text x="115.5" y="55.6">8</text>
<text x="138.4" y="55.6">8</text>
<text x="116.3" y="61.8">J1</text>
<text x="139.2" y="61.8">J2</text>
<text x="130.7" y="70.9">6</text>
<text x="130.7" y="75.9">4</text>
<text x="130.7" y="73.4">5</text>
<text x="135.9" y="77.1">J5</text>
<text x="130.7" y="83.6">1</text>
<text x="130.7" y="81">2</text>
<text x="130.7" y="78.5">3</text>
<text x="135.9" y="79.6">Mic</text>
<text x="140.2" y="79.6">Adafruit</text>
<text x="202.5" y="119">0</text>
<text x="302.1" y="123.8">C15</text>
<text x="357.4" y="143.3">1</text>
<text x="358.1" y="145.8">2</text>
<text x="361.7" y="144.4">ANT+</text>
<text x="363" y="146.9">ANT-</text>
<text x="369.6" y="144.4">AE1</text>
<text x="369.6" y="146.9">NFC_ANT_70x25_N3</text>
<text x="302.1" y="167.2">C18</text>
<text x="303.1" y="165.1" transform="rotate(-90 303.1 165.1)">NC</text>
</g>
<g font-size="1.3" fill="#848400">
<text x="25.3" y="41.5">SDA1</text>
<text x="25.3" y="46.6">SDA3</text>
<text x="25.4" y="44">SCL1</text>
<text x="72.6" y="46.6">UART_TX</text>
<text x="72.6" y="49.1">UART_RX</text>
<text x="77.7" y="59.3">GPIO_24</text>
<text x="77.7" y="56.7">GPIO_23</text>
<text x="25.4" y="64.4">SCL4</text>
<text x="77.7" y="64.4">GPIO_25</text>
<text x="77.7" y="66.9">SDA4</text>
<text x="25.4" y="74.5">SCL3</text>
<text x="77.7" y="77.1">SDA5</text>
<text x="25.4" y="79.6">SCL5</text>
</g>
<g font-size="1.3" fill="#0000c2">
<text x="104.5" y="50.7">SDAGPIO2</text>
<text x="104.6" y="48.1">SCLGPIO3</text>
</g>
<g font-size="1" fill="#008484">
<text x="191.9" y="55.3">R7</text>
<text x="191.9" y="64.2">R8</text>
<text x="44.6" y="112.5">R2</text>
<text x="54.6" y="120.1">R4</text>
<text x="293.3" y="121.4">R9</text>
<text x="340" y="127.7">R12</text>
<text x="44.6" y="135.4">R3</text>
<text x="54.6" y="143">R5</text>
<text x="66.2" y="155.7">R1</text>
<text x="340" y="154.4">R13</text>
<text x="293.3" y="172.2">R11</text>
</g>
<text font-size="1" fill="#a1a1a1" x="202.1" y="116.3">R6</text>
</svg>
